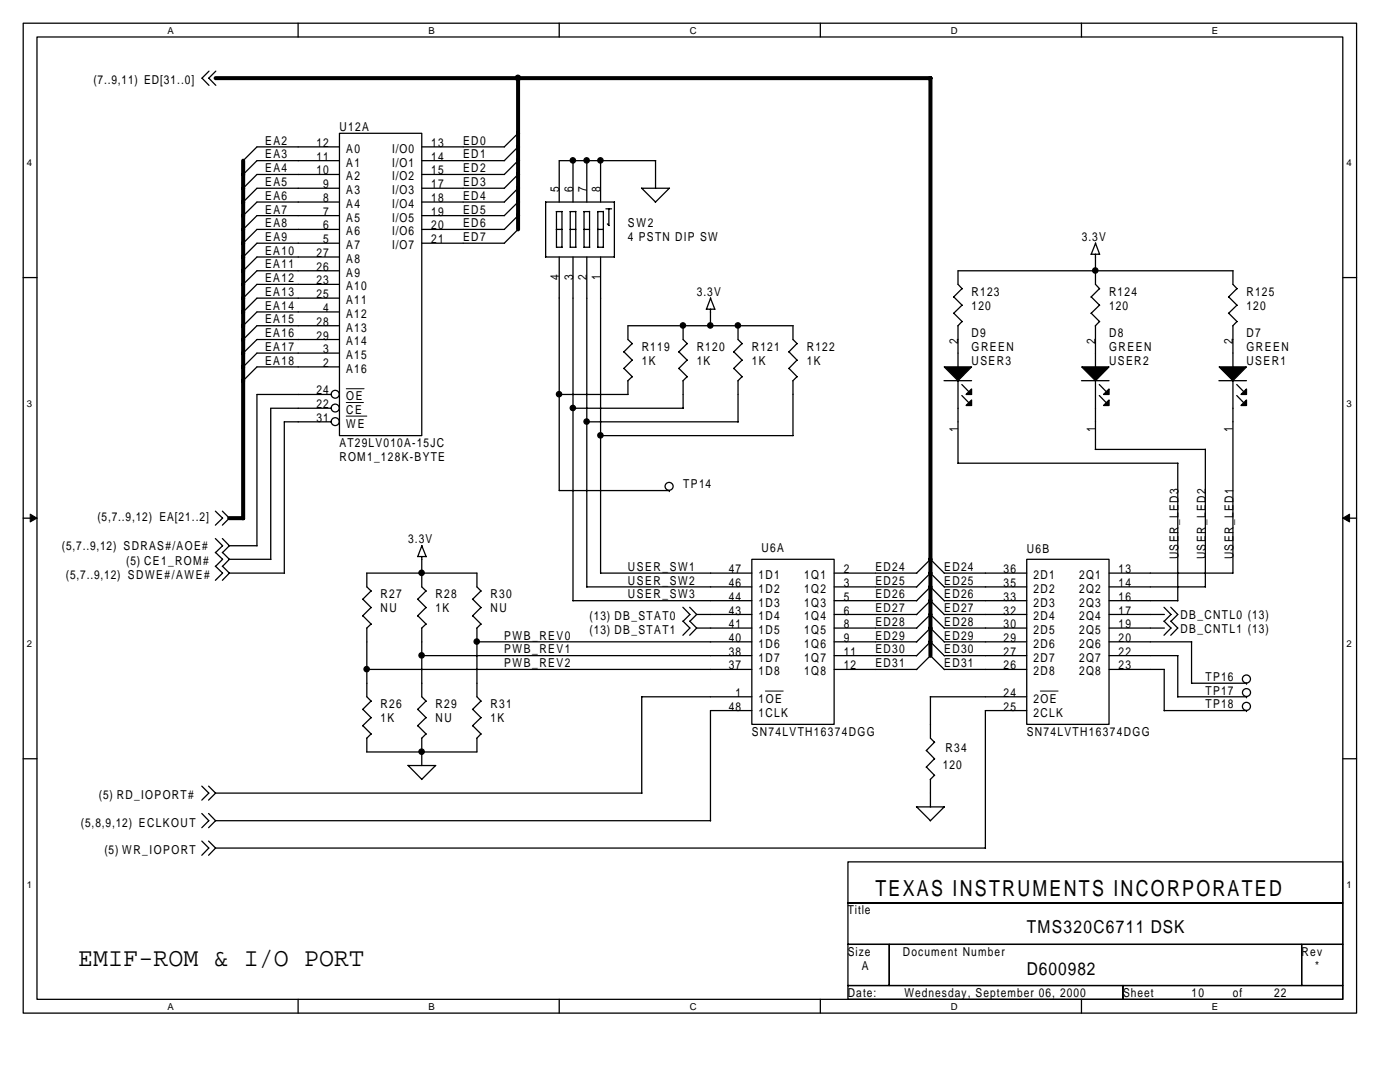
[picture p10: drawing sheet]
<svg xmlns="http://www.w3.org/2000/svg" width="279mm" height="216mm" viewBox="0 0 279 216" stroke-linecap="round" stroke-linejoin="round" font-family="sans-serif">
<path d="M4.6 4.6h266.1v197.6h-266.1zM7.4 7.4h260.6v192h-260.6z" fill="none" stroke="#000" stroke-width=".25"/>
<g fill="#fff">
<path d="M33.4 4.9h1.3v2.2h-1.3z"/>
<path d="M33.4 199.7h1.3v2.2h-1.3z"/>
</g>
<path d="M59.5 4.6v2.8M59.5 199.4v2.8" fill="none" stroke="#000" stroke-width=".25"/>
<g fill="#fff">
<path d="M85.5 4.9h1.3v2.2h-1.3z"/>
<path d="M85.5 199.7h1.3v2.2h-1.3z"/>
</g>
<path d="M111.6 4.6v2.8M111.6 199.4v2.8" fill="none" stroke="#000" stroke-width=".25"/>
<g fill="#fff">
<path d="M137.6 4.9h1.4v2.2h-1.4z"/>
<path d="M137.6 199.7h1.4v2.2h-1.4z"/>
</g>
<path d="M163.7 4.6v2.8M163.7 199.4v2.8" fill="none" stroke="#000" stroke-width=".25"/>
<g fill="#fff">
<path d="M189.8 4.9h1.3v2.2h-1.3z"/>
<path d="M189.8 199.7h1.3v2.2h-1.3z"/>
</g>
<path d="M215.8 4.6v2.8M215.8 199.4v2.8" fill="none" stroke="#000" stroke-width=".25"/>
<g fill="#fff">
<path d="M241.9 4.9h1.3v2.2h-1.3z"/>
<path d="M241.9 199.7h1.3v2.2h-1.3z"/>
<path d="M5.3 31.4h1.1v2.2h-1.1z"/>
<path d="M268.7 31.4h1.1v2.2h-1.1z"/>
<path d="M5.3 79.4h1.1v2.2h-1.1z"/>
<path d="M268.7 79.4h1.1v2.2h-1.1z"/>
</g>
<path d="M4.6 55.4h2.8M268 55.4h2.7" fill="none" stroke="#000" stroke-width=".25"/>
<g fill="#fff">
<path d="M5.3 127.4h1.1v2.2h-1.1z"/>
<path d="M268.7 127.4h1.1v2.2h-1.1z"/>
</g>
<path d="M4.6 103.4h2.8M268 103.4h2.7" fill="none" stroke="#000" stroke-width=".25"/>
<g fill="#000" stroke="#000" stroke-width=".2">
<path d="M6 102.6l1.4 .8-1.4 .8z" fill-rule="evenodd"/>
<path d="M268 103.4l1.3-.8v1.6z" fill-rule="evenodd"/>
</g>
<g fill="#fff">
<path d="M5.3 175.4h1.1v2.2h-1.1z"/>
<path d="M268.7 175.4h1.1v2.2h-1.1z"/>
</g>
<g fill="none" stroke="#000" stroke-width=".25">
<path d="M41.7 14.2l-1.4 1.4 1.4 1.4M43.1 14.2l-1.4 1.4 1.4 1.4M67.7 37.6h-16.4l-2.8 2.8M67.7 34.8h-16.4l-2.8 2.8M67.7 32.1h-16.4l-2.8 2.8M67.7 29.3h-16.4l-2.8 2.8M67.7 26.6h16.5v60.3h-16.5zM84.2 37.6h16.5M84.2 34.8h16.5M84.2 32.1h16.5M84.2 29.3h16.5M103.4 34.8l-2.8 2.8"/>
<path d="M103.4 37.5l-2.8 2.8M103.4 29.3l-2.8 2.8M103.4 26.6l-2.8 2.7M103.4 32l-2.8 2.8M114.4 32.1v8.2M117.1 32.1v8.2M119.9 32.1v8.2M128 37.5l2.8 2.8M128.1 37.6h5.5M130.8 32.1v5.5M130.9 32.1h-19.3v8.2M133.6 37.6l-2.8 2.8"/>
<path d="M67.7 48.5h-16.4l-2.8 2.8M67.7 45.8h-16.4l-2.8 2.8M67.7 43h-16.4l-2.8 2.8M67.7 40.3h-16.4l-2.8 2.8M67.7 56.7h-16.4l-2.8 2.8M67.7 59.5h-16.4l-2.8 2.8M67.7 54h-16.4l-2.8 2.8M67.7 51.3h-16.4l-2.8 2.8M84.2 48.5h16.5M84.2 45.8h16.5M84.2 43h16.5M84.2 40.3h16.5"/>
<path d="M103.4 45.7l-2.8 2.8M103.4 40.3l-2.8 2.7M103.4 43l-2.8 2.8M108.9 51.3h13.7M108.9 40.3h13.8M108.9 40.3v11M111 45.8h1.2M111 42.2h1.2M111.1 49.3h1.1M111.1 42.2v7.2M111.6 51.3v46.6h22M112.2 42.2v7.1"/>
<path d="M113.8 45.8h1.1M113.8 42.2h1.1M113.8 49.3h1.1M113.8 42.2v7.2M114.4 51.3v68.6M114.9 42.2v7.1M116.5 45.8h1.2M116.5 42.2h1.2M116.6 49.3h1.1M116.6 42.2v7.2M117.1 51.3v65.9M117.7 42.2v7.1"/>
<path d="M119.3 45.8h1.1M119.3 42.2h1.1M119.3 42.2v7.2M119.3 49.3h1.2M119.9 51.3v63.1M120.4 42.2v7.1M120.9 41.7h1.2M121.2 44.7l.4 .3M121.5 41.6v3.4M122.6 40.3v11M141.8 59.5l.9 2.2M141.8 59.5l-.8 2.2"/>
<path d="M190.3 59.2l1.7 1.7M192 57.6l-1.7 1.7M217.7 50.7h1.7M217.8 59.2l1.7 1.7M218.6 50.7v6l.9 .9M218.6 48.5l.9 2.3M218.7 48.5l-.9 2.2M219.4 57.6l-1.7 1.7M245.2 59.2l1.7 1.7M246.1 54v2.7l.8 .9M246.1 54h-54.9v2.7l.8 .9M246.9 57.6l-1.7 1.7"/>
<path d="M66.1 78.7h-14.8v30.2M67.7 73.2h-16.4l-2.8 2.8M67.7 70.5h-16.4l-2.8 2.8M67.7 62.2h-16.4l-2.8 2.8M67.7 65h-16.4l-2.8 2.8M67.7 67.7h-16.4l-2.8 2.8M111.6 78.7h13.8M124.5 70.2l1.7 1.7M124.5 73.5l1.7 1.7M125.3 76v2.7M126.2 68.6l-1.7 1.6M126.2 71.9l-1.7 1.6"/>
<path d="M126.2 75.2l-.9 .8M135.5 70.2l1.7 1.7M135.5 73.5l1.7 1.7M136.3 65v2.7l.9 .9M136.3 76v5.5M137.1 68.6l-1.7 1.6M137.1 71.9l-1.7 1.6M137.1 75.2l-.8 .8M140.9 61.7h1.7M141.8 61.7v3.3M146.4 70.2l1.7 1.7M146.4 73.5l1.7 1.7"/>
<path d="M147.3 65v2.7l.8 .9M147.3 76v8.2M148.1 68.6l-1.7 1.6M148.1 71.9l-1.7 1.6M148.1 75.2l-.9 .8M157.5 70.2l1.6 1.7M157.5 73.5l1.6 1.7M158.3 65v2.7l.8 .9M158.3 76v10.9M158.3 65h-33v2.7l.9 .9M159.1 68.6l-1.7 1.6M159.1 71.9l-1.7 1.6"/>
<path d="M159.1 75.2l-.9 .8M188.4 76h5.5M190.3 62.5l1.7 1.7M191.2 65v8.3M191.2 76v16.5l43.9-.1M192 76.7l1.4 1.5M192 78.9l1.4 1.5M192 60.9l-1.7 1.6M192 64.1l-.9 .9M215.8 76h5.5M217.8 62.5l1.7 1.7M218.6 65v8.3"/>
<path d="M218.6 76v13.7M219.4 76.7l1.4 1.5M219.4 78.9l1.4 1.5M219.4 60.9l-1.7 1.6M219.4 64.1l-.8 .9M243.3 76h5.5M245.2 62.5l1.7 1.7M246.1 76v38.4h-24.8M246.1 65v8.3M246.8 76.7l1.4 1.5M246.8 78.9l1.4 1.5M246.9 60.9l-1.7 1.6"/>
<path d="M246.9 64.1l-.9 .9M66.1 81.5h-12.1v30.1M66.1 84.2h-9.4v30.2M114.4 81.5h22M117.1 84.2h30.2M119.9 86.9h38.4M133.6 97.9h.1M218.6 89.7l22-.1v27.5M235 92.4v27.5M43 102l1.4 1.4-1.4 1.4M43 107.5l1.4 1.4-1.4 1.4M43 113l1.4 1.4-1.4 1.4"/>
<path d="M43 110.2l1.4 1.4-1.4 1.4M44.4 102l1.4 1.4-1.4 1.4M44.4 107.5l1.4 1.4M44.4 113l1.4 1.4M44.4 110.2l1.4 1.4M45.8 108.9l-1.4 1.4M45.8 114.4l-1.4 1.4M45.8 111.6l-1.4 1.4M45.8 114.4h11M45.8 111.6h8.3M45.8 108.9h5.5M72.4 119.6l1.7 1.7"/>
<path d="M73.2 114.4h22v2.7l.8 .9M73.2 114.4v2.7l.9 .9M74.1 117.9l-1.7 1.7M83.3 111.1h1.7M83.4 119.6l1.7 1.7M84.2 111.1v6l.9 .9M84.2 108.9l.9 2.2M84.2 108.9l-.8 2.2M85 117.9l-1.7 1.7M94.3 119.6l1.7 1.7M96 117.9l-1.7 1.7M114.4 119.9h35.6"/>
<path d="M117.1 117.1h32.9M119.9 114.4h30.1M150 111.6h16.5v32.9h-16.5zM166.5 114.4h16.5M166.5 117.1h16.5M166.5 119.9h16.5M182.9 114.4l2.8-2.8 2.8 2.8M182.9 119.9l2.8-2.8 2.8 2.8M182.9 117.2l2.8-2.8 2.8 2.8M188.4 114.4h16.5M188.4 117.1h16.5M188.4 119.9h16.5"/>
<path d="M204.9 111.6h16.4v32.9h-16.4zM221.3 117.1h19.3M221.3 119.9h13.7M72.4 122.9l1.7 1.7M73.2 133.6h76.8M73.2 125.3v13.7l.9 .9M74.1 121.2l-1.7 1.7M74.1 124.5l-.9 .9M74.1 139.9l-1.7 1.7M83.4 122.9l1.7 1.7M84.2 125.3v13.7l.9 .9M84.2 130.8h65.8"/>
<path d="M85 139.9l-1.7 1.7M85 121.2l-1.7 1.7M85 124.5l-.9 .9M94.3 122.9l1.7 1.7M95.2 128.1h54.8M95.2 125.3v13.7l.8 .9M96 124.5l-.9 .9M96 121.2l-1.7 1.7M96 139.9l-1.7 1.7M128 139h22M128.1 139v19.3M136.3 123.9l1.4 1.4-1.4 1.5"/>
<path d="M136.3 121.2l1.4 1.4-1.4 1.4M137.6 123.9l1.4 1.4M137.6 121.2l1.4 1.4M139 125.3l-1.4 1.5M139 122.6l-1.4 1.4M139 122.6h11M139 125.3h11M166.5 122.6h16.5M166.5 125.3h16.5M166.5 128.1h16.5M166.5 130.8h16.5M166.5 133.6h16.5"/>
<path d="M182.9 133.6l2.8-2.8 2.8 2.8M182.9 130.9l2.8-2.8 2.8 2.8M182.9 122.7l2.8-2.8 2.8 2.8M182.9 125.4l2.8-2.8 2.8 2.8M182.9 128.1l2.8-2.8 2.8 2.8M185.6 139h19.3M185.7 139v8.3l.8 .8M188.4 122.6h16.5M188.4 125.3h16.5M188.4 128.1h16.5M188.4 130.8h16.5M188.4 133.6h16.5"/>
<path d="M221.3 122.6h11.1M221.3 125.3h11.1M221.3 128.1h16.5M221.3 130.8h13.8M221.3 133.6h11.1M232.3 121.2l1.4 1.4-1.4 1.4M232.3 123.9l1.4 1.4-1.4 1.5M232.3 133.6v8.2M233.7 121.2l1.3 1.4-1.3 1.4M233.7 123.9l1.3 1.4-1.3 1.5M235 139h13.8M235 130.8v8.3"/>
<path d="M237.8 128.1v8.3M237.8 136.3h11M248.8 136.3h.1M248.8 139h.1M4.6 151.4h2.8M40.3 156.9l1.4 1.4-1.4 1.4M41.6 156.9l1.4 1.4M43 158.3l-1.4 1.4M43 158.3h85.1M72.4 141.5l1.7 1.7M72.4 144.8l1.7 1.7M73.2 147.3v2.7"/>
<path d="M74.1 143.2l-1.7 1.6M74.1 146.4l-.9 .9M81.4 152.7l2.8 2.8M81.5 152.8h5.5M83.4 141.5l1.7 1.7M83.4 144.8l1.7 1.7M84.2 147.3v5.5M85 143.2l-1.7 1.6M85 146.4l-.9 .9M86.9 152.8l-2.8 2.7M94.3 141.5l1.7 1.7M94.3 144.8l1.7 1.7"/>
<path d="M95.2 147.3v2.7h-22M96 143.2l-1.7 1.6M96 146.4l-.9 .9M150 141.8h-8.2v22M184.9 149.7l1.6 1.7M184.9 153l1.6 1.7M185.7 155.5v5.6M186.5 148.1l-1.7 1.7M186.5 151.4l-1.7 1.7M186.5 154.7l-.9 .8M204.9 141.8h-8.2v27.5M232.3 141.8h16.5"/>
<path d="M248.8 141.8h.1M268 151.4h2.7M40.3 162.3l1.4 1.5-1.4 1.4M40.3 167.8l1.4 1.4-1.4 1.5M41.6 162.3l1.4 1.5M41.6 167.8l1.4 1.4M43 163.8l-1.4 1.4M43 169.2l-1.4 1.5M43 163.8h98.8M43 169.2h153.7M169.2 172h98.8v8.2h-98.8zM182.9 161l2.8 2.8"/>
<path d="M182.9 161h5.6M188.4 161l-2.8 2.8M169.2 188.4h8.3v8.3h-8.3zM169.2 196.7h54.9v2.7h-54.9zM169.2 180.2h98.8v8.2h-98.8zM177.5 188.4h82.3v8.3h-82.3zM224.1 196.7h43.9v2.7h-43.9zM259.8 188.4h8.2v8.3h-8.2z"/>
<circle cx="66.9" cy="78.7" r=".8"/>
<circle cx="66.9" cy="84.1" r=".8"/>
<circle cx="66.9" cy="81.4" r=".8"/>
<circle cx="133.5" cy="97" r=".8"/>
<circle cx="248.8" cy="135.5" r=".8"/>
<circle cx="248.8" cy="138.2" r=".8"/>
<circle cx="248.8" cy="140.9" r=".8"/>
</g>
<path d="M69.1 77.6h3.6M69.1 80.3h3.4M69.1 83h4.1M152.8 137.9h3.5M207.6 137.9h3.6" fill="none" stroke="#000" stroke-width=".2"/>
<g fill="#000" stroke="#000" stroke-width=".25">
<path d="M188.4 73.2h5.5l-2.7 2.8z" fill-rule="evenodd"/>
<path d="M193.9 77.6v1.1h-1.1z" fill-rule="evenodd"/>
<path d="M215.9 73.2h5.4l-2.7 2.8z" fill-rule="evenodd"/>
<path d="M221.3 77.6v1.1h-1.1z" fill-rule="evenodd"/>
<path d="M243.3 73.2h5.5l-2.7 2.8z" fill-rule="evenodd"/>
<path d="M248.8 77.6v1.1h-1.1z" fill-rule="evenodd"/>
<path d="M192.8 80.9l1.1-1.1v1.1z" fill-rule="evenodd"/>
<path d="M220.2 80.9l1.1-1.1v1.1z" fill-rule="evenodd"/>
<path d="M247.7 80.9l1.1-1.1v1.1z" fill-rule="evenodd"/>
<circle cx="103.4" cy="15.5" r=".53"/>
<circle cx="114.3" cy="32" r=".53"/>
<circle cx="117.1" cy="32" r=".53"/>
<circle cx="119.8" cy="32" r=".53"/>
<circle cx="218.6" cy="54" r=".53"/>
<circle cx="111.6" cy="78.7" r=".53"/>
<circle cx="136.3" cy="64.9" r=".53"/>
<circle cx="141.8" cy="64.9" r=".53"/>
<circle cx="147.3" cy="64.9" r=".53"/>
<circle cx="114.3" cy="81.4" r=".53"/>
<circle cx="117.1" cy="84.1" r=".53"/>
<circle cx="119.8" cy="86.9" r=".53"/>
<circle cx="84.1" cy="114.3" r=".53"/>
<circle cx="73.2" cy="133.5" r=".53"/>
<circle cx="84.1" cy="130.8" r=".53"/>
<circle cx="95.1" cy="128" r=".53"/>
<circle cx="84.1" cy="150" r=".53"/>
</g>
<path d="M43 15.6h142.7M103.4 15.6v30.2M185.7 15.6v115.3M48.5 32.1v71.3M45.7 103.4h2.8" fill="none" stroke="#000" stroke-width=".8"/>
<text font-size="5.2" x="15.6" y="192.8">EMIF-ROM &amp; I/O PORT</text>
<text font-size="4.4" x="174.7" y="178.8">TEXAS INSTRUMENTS INCORPORATED</text>
<g font-size="3.6">
<text x="204.9" y="186.3">TMS320C6711 DSK</text>
<text x="204.9" y="194.5">D600982</text>
</g>
<g font-size="2.5">
<text x="18.6" y="16.8">(7..9,11) ED[31..0]</text>
<text x="52.9" y="28.9">EA2</text>
<text x="63.1" y="29.3">12</text>
<text x="67.7" y="26.1">U12A</text>
<text x="86.1" y="29.3">13</text>
<text x="92.4" y="28.9">ED0</text>
<text x="52.9" y="34.4">EA4</text>
<text x="52.9" y="31.6">EA3</text>
<text x="63.1" y="34.8">10</text>
<text x="63.1" y="32.1">11</text>
<text x="69.1" y="33.3">A1</text>
<text x="69.1" y="30.5">A0</text>
<text x="78.2" y="30.5">I/O0</text>
<text x="78.2" y="33.3">I/O1</text>
<text x="86.1" y="32.1">14</text>
<text x="86.1" y="34.8">15</text>
<text x="92.4" y="31.6">ED1</text>
<text x="92.4" y="34.4">ED2</text>
<text x="52.9" y="39.9">EA6</text>
<text x="52.9" y="37.1">EA5</text>
<text x="64.5" y="40.3">8</text>
<text x="64.5" y="37.6">9</text>
<text x="69.1" y="41.5">A4</text>
<text x="69.1" y="38.8">A3</text>
<text x="69.1" y="36">A2</text>
<text x="78.2" y="36">I/O2</text>
<text x="78.2" y="38.8">I/O3</text>
<text x="78.2" y="41.5">I/O4</text>
<text x="86.1" y="37.6">17</text>
<text x="86.1" y="40.3">18</text>
<text x="92.4" y="39.9">ED4</text>
<text x="92.4" y="37.1">ED3</text>
<text x="111.6" y="38.4" transform="rotate(-90 111.6 38.4)">5</text>
<text x="114.4" y="38.4" transform="rotate(-90 114.4 38.4)">6</text>
<text x="117.1" y="38.4" transform="rotate(-90 117.1 38.4)">7</text>
<text x="119.9" y="38.4" transform="rotate(-90 119.9 38.4)">8</text>
<text x="52.9" y="42.6">EA7</text>
<text x="52.9" y="45.3">EA8</text>
<text x="64.5" y="45.8">6</text>
<text x="64.5" y="43">7</text>
<text x="69.1" y="47">A6</text>
<text x="69.1" y="44.2">A5</text>
<text x="78.2" y="44.2">I/O5</text>
<text x="78.2" y="47">I/O6</text>
<text x="86.1" y="43">19</text>
<text x="86.1" y="45.8">20</text>
<text x="92.4" y="42.6">ED5</text>
<text x="92.4" y="45.3">ED6</text>
<text x="125.3" y="45.3">SW2</text>
<text x="52.9" y="50.8">EA10</text>
<text x="52.9" y="53.6">EA11</text>
<text x="52.9" y="48.1">EA9</text>
<text x="63.1" y="51.3">27</text>
<text x="64.5" y="48.5">5</text>
<text x="69.1" y="49.7">A7</text>
<text x="69.1" y="52.5">A8</text>
<text x="78.2" y="49.7">I/O7</text>
<text x="86.1" y="48.5">21</text>
<text x="92.4" y="48.1">ED7</text>
<text x="125.3" y="48.1">4 PSTN DIP SW</text>
<text x="215.9" y="48.1">3.3V</text>
<text x="52.9" y="56.3">EA12</text>
<text x="52.9" y="59">EA13</text>
<text x="63.1" y="56.7">23</text>
<text x="63.1" y="59.5">25</text>
<text x="63.1" y="54">26</text>
<text x="69.1" y="57.9">A10</text>
<text x="69.1" y="55.2">A9</text>
<text x="111.6" y="55.9" transform="rotate(-90 111.6 55.9)">4</text>
<text x="114.4" y="55.9" transform="rotate(-90 114.4 55.9)">3</text>
<text x="117.1" y="55.9" transform="rotate(-90 117.1 55.9)">2</text>
<text x="119.9" y="55.9" transform="rotate(-90 119.9 55.9)">1</text>
<text x="139" y="59">3.3V</text>
<text x="193.9" y="59">R123</text>
<text x="221.3" y="59">R124</text>
<text x="248.8" y="59">R125</text>
<text x="52.9" y="61.8">EA14</text>
<text x="52.9" y="64.5">EA15</text>
<text x="63.1" y="65">28</text>
<text x="64.5" y="62.2">4</text>
<text x="69.1" y="63.4">A12</text>
<text x="69.1" y="60.7">A11</text>
<text x="193.9" y="61.8">120</text>
<text x="221.3" y="61.8">120</text>
<text x="248.8" y="61.8">120</text>
<text x="52.9" y="67.3">EA16</text>
<text x="52.9" y="70">EA17</text>
<text x="63.1" y="67.8">29</text>
<text x="64.5" y="70.5">3</text>
<text x="69.1" y="71.6">A15</text>
<text x="69.1" y="66.2">A13</text>
<text x="69.1" y="68.9">A14</text>
<text x="128.1" y="70">R119</text>
<text x="139" y="70">R120</text>
<text x="150" y="70">R121</text>
<text x="161" y="70">R122</text>
<text x="191.2" y="68.6" transform="rotate(-90 191.2 68.6)">2</text>
<text x="193.9" y="67.3">D9</text>
<text x="193.9" y="70">GREEN</text>
<text x="218.6" y="68.6" transform="rotate(-90 218.6 68.6)">2</text>
<text x="221.3" y="67.3">D8</text>
<text x="221.3" y="70">GREEN</text>
<text x="246.1" y="68.6" transform="rotate(-90 246.1 68.6)">2</text>
<text x="248.8" y="67.3">D7</text>
<text x="248.8" y="70">GREEN</text>
<text x="52.9" y="72.7">EA18</text>
<text x="64.5" y="73.2">2</text>
<text x="69.1" y="74.4">A16</text>
<text x="128.1" y="72.7">1K</text>
<text x="139" y="72.7">1K</text>
<text x="150" y="72.7">1K</text>
<text x="161" y="72.7">1K</text>
<text x="193.9" y="72.7">USER3</text>
<text x="221.3" y="72.7">USER2</text>
<text x="248.8" y="72.7">USER1</text>
<text x="63.1" y="81.5">22</text>
<text x="63.1" y="78.7">24</text>
<text x="69.1" y="82.7">CE</text>
<text x="69.1" y="79.9">OE</text>
<text x="63.1" y="84.2">31</text>
<text x="67.7" y="89.2">AT29LV010A-15JC</text>
<text x="69.1" y="85.4">WE</text>
<text x="191.2" y="86.1" transform="rotate(-90 191.2 86.1)">1</text>
<text x="218.6" y="86.1" transform="rotate(-90 218.6 86.1)">1</text>
<text x="246.1" y="86.1" transform="rotate(-90 246.1 86.1)">1</text>
<text x="67.7" y="92">ROM1_128K-BYTE</text>
<text x="136.3" y="97.5">TP14</text>
<text x="19.4" y="104">(5,7..9,12) EA[21..2]</text>
<text x="12.3" y="109.8">(5,7..9,12) SDRAS#/AOE#</text>
<text x="25.2" y="112.8">(5) CE1_ROM#</text>
<text x="81.5" y="108.4">3.3V</text>
<text x="125.3" y="113.9">USER_SW1</text>
<text x="151.9" y="110.1">U6A</text>
<text x="174.7" y="113.9">ED24</text>
<text x="188.4" y="113.9">ED24</text>
<text x="204.9" y="110.3">U6B</text>
<text x="235.2" y="111.6" transform="rotate(-90 235.2 111.6)">USER_LED3</text>
<text x="240.6" y="111.6" transform="rotate(-90 240.6 111.6)">USER_LED2</text>
<text x="246.1" y="111.6" transform="rotate(-90 246.1 111.6)">USER_LED1</text>
<text x="13.1" y="115.5">(5,7..9,12) SDWE#/AWE#</text>
<text x="76" y="119.4">R27</text>
<text x="86.9" y="119.4">R28</text>
<text x="97.9" y="119.4">R30</text>
<text x="125.3" y="119.4">USER_SW3</text>
<text x="125.3" y="116.6">USER_SW2</text>
<text x="145.4" y="114.4">47</text>
<text x="145.4" y="117.1">46</text>
<text x="145.4" y="119.9">44</text>
<text x="151.4" y="115.5">1D1</text>
<text x="151.4" y="118.3">1D2</text>
<text x="160.5" y="115.5">1Q1</text>
<text x="160.5" y="118.3">1Q2</text>
<text x="168.4" y="114.4">2</text>
<text x="168.4" y="117.1">3</text>
<text x="168.4" y="119.9">5</text>
<text x="174.7" y="116.6">ED25</text>
<text x="174.7" y="119.4">ED26</text>
<text x="188.4" y="119.4">ED26</text>
<text x="188.4" y="116.6">ED25</text>
<text x="200.3" y="114.4">36</text>
<text x="200.3" y="117.1">35</text>
<text x="200.3" y="119.9">33</text>
<text x="206.3" y="115.5">2D1</text>
<text x="206.3" y="118.3">2D2</text>
<text x="215.4" y="115.5">2Q1</text>
<text x="215.4" y="118.3">2Q2</text>
<text x="223.2" y="114.4">13</text>
<text x="223.2" y="117.1">14</text>
<text x="223.2" y="119.9">16</text>
<text x="76" y="122.2">NU</text>
<text x="86.9" y="122.2">1K</text>
<text x="97.9" y="122.2">NU</text>
<text x="117.7" y="123.8">(13) DB_STAT0</text>
<text x="145.4" y="122.6">43</text>
<text x="145.4" y="125.3">41</text>
<text x="151.4" y="121.1">1D3</text>
<text x="151.4" y="123.8">1D4</text>
<text x="160.5" y="121">1Q3</text>
<text x="160.5" y="123.8">1Q4</text>
<text x="168.4" y="122.6">6</text>
<text x="168.4" y="125.3">8</text>
<text x="174.7" y="124.9">ED28</text>
<text x="174.7" y="122.1">ED27</text>
<text x="188.4" y="124.9">ED28</text>
<text x="188.4" y="122.1">ED27</text>
<text x="200.3" y="122.6">32</text>
<text x="200.3" y="125.3">30</text>
<text x="206.3" y="121.1">2D3</text>
<text x="206.3" y="123.8">2D4</text>
<text x="215.4" y="121">2Q3</text>
<text x="215.4" y="123.8">2Q4</text>
<text x="223.2" y="122.6">17</text>
<text x="223.2" y="125.3">19</text>
<text x="235.6" y="123.5">DB_CNTL0 (13)</text>
<text x="100.6" y="130.4">PWB_REV1</text>
<text x="100.6" y="127.6">PWB_REV0</text>
<text x="117.7" y="126.5">(13) DB_STAT1</text>
<text x="145.4" y="128.1">40</text>
<text x="145.4" y="130.8">38</text>
<text x="151.4" y="126.5">1D5</text>
<text x="151.4" y="129.3">1D6</text>
<text x="160.5" y="126.5">1Q5</text>
<text x="160.5" y="129.3">1Q6</text>
<text x="168.4" y="128.1">9</text>
<text x="168.4" y="130.8">11</text>
<text x="174.7" y="130.4">ED30</text>
<text x="174.7" y="127.6">ED29</text>
<text x="188.4" y="130.4">ED30</text>
<text x="188.4" y="127.6">ED29</text>
<text x="200.3" y="128.1">29</text>
<text x="200.3" y="130.8">27</text>
<text x="206.3" y="126.5">2D5</text>
<text x="206.3" y="129.3">2D6</text>
<text x="215.4" y="126.5">2Q5</text>
<text x="215.4" y="129.3">2Q6</text>
<text x="223.2" y="128.1">20</text>
<text x="223.2" y="130.8">22</text>
<text x="235.6" y="126.3">DB_CNTL1 (13)</text>
<text x="100.6" y="133.1">PWB_REV2</text>
<text x="145.4" y="133.6">37</text>
<text x="151.4" y="132">1D7</text>
<text x="151.4" y="134.8">1D8</text>
<text x="160.5" y="132">1Q7</text>
<text x="160.5" y="134.8">1Q8</text>
<text x="168.4" y="133.6">12</text>
<text x="174.7" y="133.1">ED31</text>
<text x="188.4" y="133.1">ED31</text>
<text x="200.3" y="133.6">26</text>
<text x="206.3" y="132">2D7</text>
<text x="206.3" y="134.8">2D8</text>
<text x="215.4" y="132">2Q7</text>
<text x="215.4" y="134.8">2Q8</text>
<text x="223.2" y="133.6">23</text>
<text x="240.6" y="135.9">TP16</text>
<text x="76" y="141.3">R26</text>
<text x="86.9" y="141.3">R29</text>
<text x="97.9" y="141.3">R31</text>
<text x="145.4" y="141.8">48</text>
<text x="146.8" y="139">1</text>
<text x="151.4" y="140.2">1OE</text>
<text x="151.4" y="143">1CLK</text>
<text x="200.3" y="139">24</text>
<text x="200.3" y="141.8">25</text>
<text x="206.3" y="140.2">2OE</text>
<text x="206.3" y="143">2CLK</text>
<text x="240.6" y="141.3">TP18</text>
<text x="240.6" y="138.6">TP17</text>
<text x="76" y="144.1">1K</text>
<text x="86.9" y="144.1">NU</text>
<text x="97.9" y="144.1">1K</text>
<text x="150" y="146.8">SN74LVTH16374DGG</text>
<text x="204.9" y="146.8">SN74LVTH16374DGG</text>
<text x="188.1" y="153.4">120</text>
<text x="188.7" y="150.1">R34</text>
<text x="19.7" y="159.4">(5) RD_IOPORT#</text>
<text x="16.1" y="164.9">(5,8,9,12) ECLKOUT</text>
<text x="20.8" y="170.4">(5) WR_IOPORT</text>
<text x="169.2" y="182.5">Title</text>
<text x="169.2" y="190.7">Size</text>
<text x="180.2" y="190.7">Document Number</text>
<text x="259.8" y="190.7">Rev</text>
<text x="172" y="193.5">A</text>
<text x="262.5" y="193.5">*</text>
<text x="169.2" y="198.9">Date:</text>
<text x="180.5" y="198.9">Wednesday, September 06, 2000</text>
<text x="224.1" y="198.9">Sheet</text>
<text x="237.8" y="198.9">10</text>
<text x="246.1" y="198.9">of</text>
<text x="254.3" y="198.9">22</text>
</g>
<g font-size="1.9">
<text x="33.4" y="6.7">A</text>
<text x="85.5" y="6.7">B</text>
<text x="137.6" y="6.7">C</text>
<text x="189.8" y="6.7">D</text>
<text x="241.9" y="6.7">E</text>
<text x="5.3" y="33.2">4</text>
<text x="268.7" y="33.2">4</text>
<text x="5.3" y="81.2">3</text>
<text x="268.7" y="81.2">3</text>
<text x="5.3" y="129.2">2</text>
<text x="268.7" y="129.2">2</text>
<text x="5.3" y="177.2">1</text>
<text x="268.7" y="177.2">1</text>
<text x="33.4" y="201.5">A</text>
<text x="85.5" y="201.5">B</text>
<text x="137.6" y="201.5">C</text>
<text x="189.8" y="201.5">D</text>
<text x="241.9" y="201.5">E</text>
</g>
</svg>
